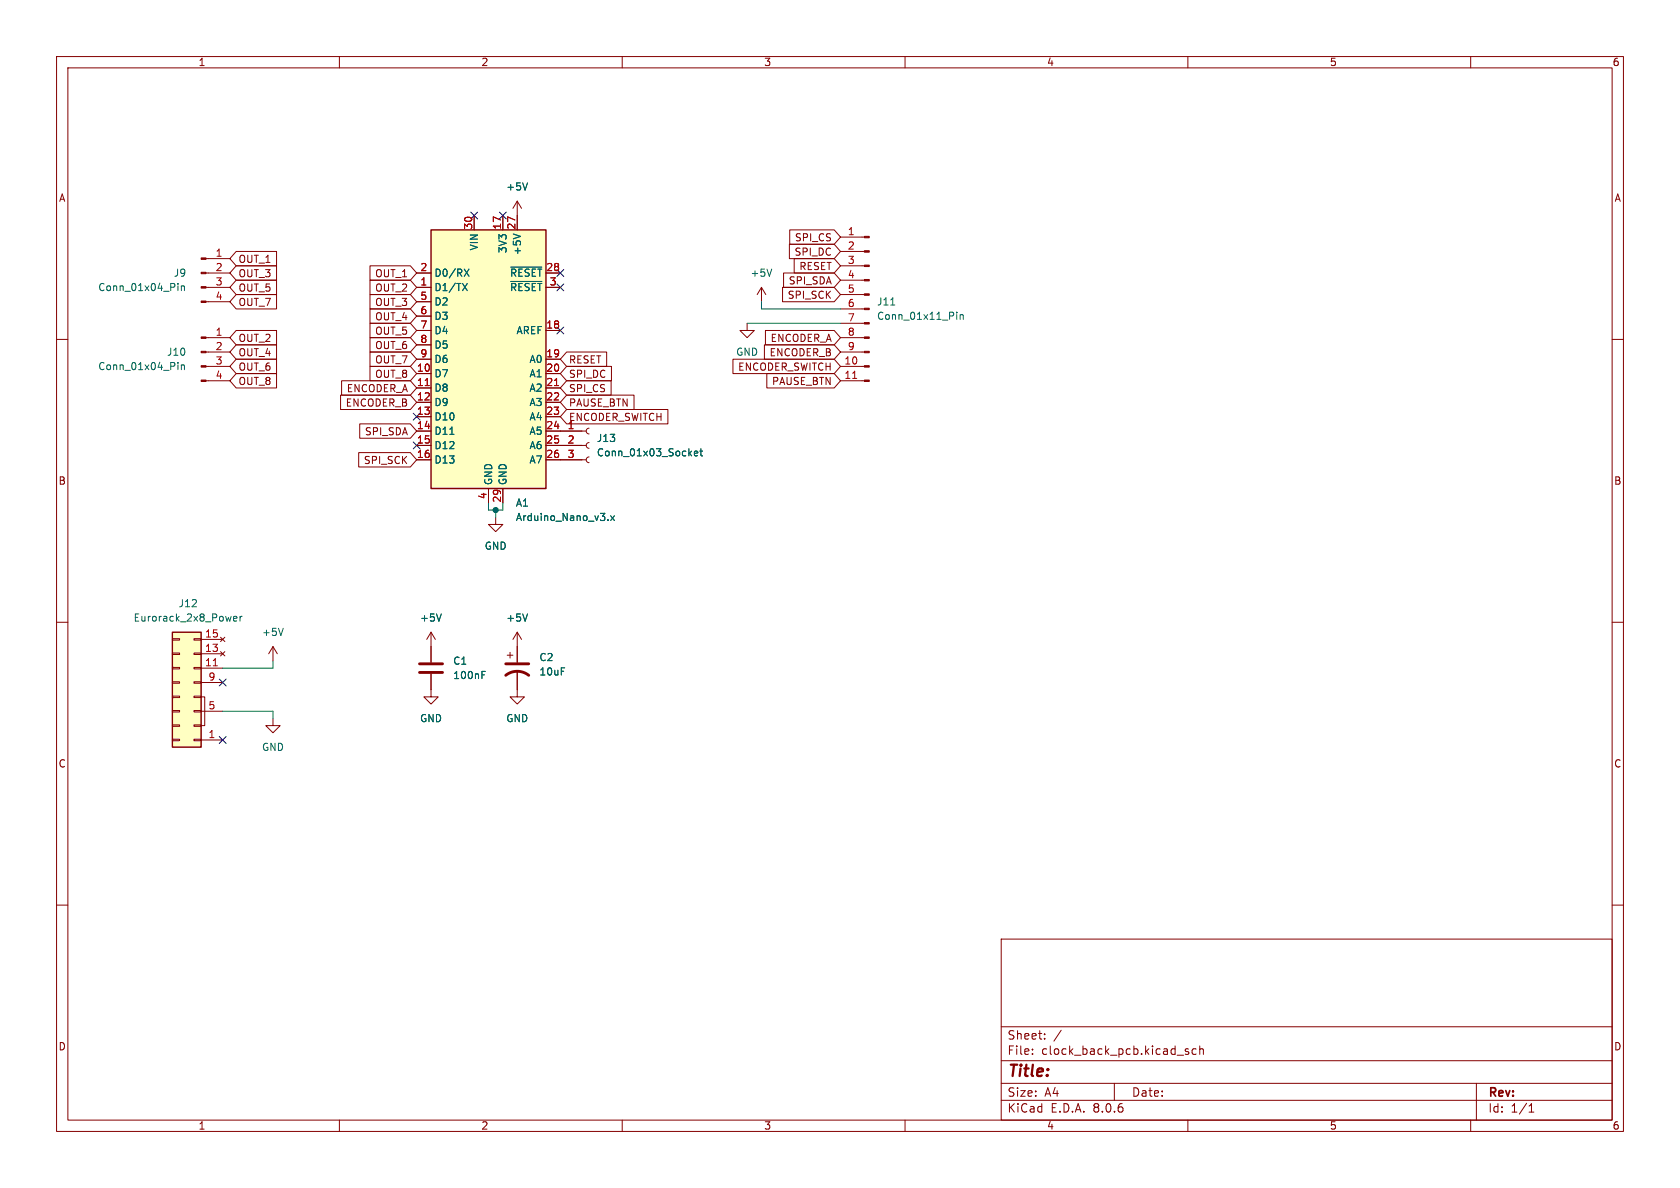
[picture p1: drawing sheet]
<svg xmlns="http://www.w3.org/2000/svg" width="297mm" height="210mm" viewBox="0 0 297 210" stroke-linecap="round" stroke-linejoin="round" font-family="sans-serif">
<g fill="none" stroke="#840000" stroke-width=".18">
<path d="M10 10h277v190h-277zM12 12h273v186h-273zM60 10v2M110 10v2M160 10v2M210 10v2M260 10v2M10 60h2M36.4 53.3h4.2M36.4 50.8h4.2M36.4 48.3h4.2M36.4 45.7h4.2"/>
<path d="M132.1 57.2v1.2h1.2l-1.2 1.3-1.3-1.3h1.3M134.6 50.8l-.7 1.3M134.6 50.8v2.5M134.6 50.8l.8 1.3M285 60h2M10 110h2M285 110h2M48.3 127v1.3h1.2l-1.2 1.2-1.3-1.2h1.3M10 160h2M285 160h2M177 166h108v32h-108zM60 198v2"/>
<path d="M110 198v2M160 198v2M177 194.5h108M177 191.5h108M177 187.5h108M177 181.5h108M182.5 186.3v.1M182.5 185.5v.1M184.7 183.6v.1M184.7 182.8v.1M187.6 182.1l-1.3 2M197 191.5v3"/>
<path d="M210 198v2M210.1 185.5l-.4-.1-.2 .2 .1 .2 .5 .2v.3h-.6M211.5 185.5l-.5-.1-.3 .3v.4l.2 .2h.6M212.1 185.5l.2-.1 .4 .1v.9M212.1 184.9v1.5M260 198v2M261 191.5v6.5M270.3 196.6h.9M270.3 195.5l.4-.4v1.5"/>
</g>
<path d="M31.5 50.1v.1M31.5 50.5v.9M32.1 50.5v.9M32.1 50.7l.1-.2 .3 .1 .1 .8M136.4 47.6l-.4 1.2" fill="none" stroke="#006464" stroke-width=".18"/>
<g fill="#840000" stroke="#840000" stroke-width=".18">
<path d="M35.6 53.2h.8v.3h-.8z"/>
<path d="M35.6 50.7h.8v.2h-.8z"/>
<path d="M35.6 48.1h.8v.3h-.8z"/>
<path d="M35.6 45.6h.8v.2h-.8z"/>
</g>
<path d="M76.2 40.6h20.3v45.8h-20.3z" fill="#ffffc2"/>
<path d="M76.2 40.6h20.3v45.8h-20.3z" fill="none" stroke="#840000" stroke-width=".25"/>
<g fill="none" stroke="#840000" stroke-width=".18">
<path d="M83.8 38.1v2.5M88.9 38.1v2.5M91.4 35.6v5M91.4 35.6l-.7 1.2M91.4 35.6l.8 1.2M36.4 59.7h4.2M73.7 50.8h2.5M73.7 58.4h2.5M73.7 48.3h2.5M73.7 53.3h2.5M73.7 55.9h2.5M96.5 50.8h2.6"/>
<path d="M96.5 58.4h2.6M96.5 48.3h2.6M148.6 59.7h4.2M148.6 57.2h4.2M148.6 54.6h4.2M148.6 52.1h4.2M148.6 49.5h4.2M148.6 47h4.2M148.6 44.5h4.2M148.6 41.9h4.2M36.4 67.3h4.2M36.4 64.8h4.2"/>
<path d="M36.4 62.2h4.2M73.7 66h2.5M73.7 68.6h2.5M73.7 71.1h2.5M73.7 73.7h2.5M73.7 76.2h2.5M73.7 78.7h2.5M73.7 63.5h2.5M73.7 61h2.5M96.5 66h2.6M96.5 68.6h2.6M96.5 71.1h2.6"/>
<path d="M96.5 73.7h2.6M96.5 76.2h7.1M96.5 78.7h7.1M96.5 63.5h2.6M104.1 78.2l-.3 .2-.2 .3 .2 .4 .3 .1M104.1 75.7l-.3 .1-.2 .4 .2 .4 .3 .1M148.6 67.3h4.2M148.6 64.8h4.2M148.6 62.2h4.2M73.7 81.3h2.5M86.4 86.4v2.5M87.6 91.4v1.3h1.3l-1.3 1.3-1.2-1.3h1.2"/>
<path d="M88.9 86.4v2.5M96.5 81.3h7.1M104.1 80.8l-.3 .1-.2 .4 .2 .3 .3 .2M76.2 119.1v4.1h1.3l-1.3 1.3-1.3-1.3h1.3M76.2 111.8v5.3M76.2 111.8l-.8 1.2M76.2 111.8l.8 1.2M89.7 115.8h1M90.2 115.3v1M91.4 118.6v4.6h1.3l-1.3 1.3-1.2-1.3h1.2M91.4 111.8v5.3M91.4 111.8l-.7 1.2"/>
<path d="M91.4 111.8l.8 1.2"/>
</g>
<g fill="none" stroke="#006464" stroke-width=".18">
<path d="M93.3 32.3l-.5 1.3M81.8 50.1l.8 1.3M82.1 47.6l.8 1.2M82.6 50.1l-.8 1.3M82.9 47.6l-.8 1.2M90.3 47.2h5.5M90.3 49.8h5.5M90.7 41.4l1.3 .4M157.5 53.9h.7M169.1 55.2v.1M169.1 55.6v.9M169.7 55.6v.9"/>
<path d="M169.7 55.7l.2-.1 .3 .1 .1 .8M31.5 64.1v.1M31.5 64.5v.8M32.1 64.5v.8M32.1 64.6l.1-.1 .3 .1 .1 .7M79.5 76.8h.8M123.7 79.7h.5M123.9 79.3v1.1l.3 .2M107.5 91.9v.1M108 91.2l.6 .8M108.6 91.2l-.6 .8M122.8 80.2l.6-.2-.1-.2-.4-.1-.1 .2v.6h.5"/>
<path d="M78 108.5l-.4 1.3M85.2 119.3h.4M85.2 118.7h.6M93.3 108.5l-.5 1.3"/>
</g>
<path d="M75.2 68.2h.7M98 68.2h.8M150.7 66.9h.8" fill="none" stroke="#a90000" stroke-width=".18"/>
<g fill="#840000" stroke="#840000" stroke-width=".18">
<path d="M35.6 67.2h.8v.2h-.8z"/>
<path d="M35.6 64.6h.8v.3h-.8z"/>
<path d="M35.6 62.1h.8v.3h-.8z"/>
<path d="M35.6 59.6h.8v.2h-.8z"/>
<path d="M152.8 67.2h.9v.2h-.9z"/>
<path d="M152.8 64.6h.9v.3h-.9z"/>
<path d="M152.8 62.1h.9v.3h-.9z"/>
<path d="M152.8 59.6h.9v.2h-.9z"/>
<path d="M152.8 57h.9v.3h-.9z"/>
<path d="M152.8 54.5h.9v.2h-.9z"/>
<path d="M152.8 51.9h.9v.3h-.9z"/>
<path d="M152.8 49.4h.9v.3h-.9z"/>
<path d="M152.8 46.9h.9v.2h-.9z"/>
<path d="M152.8 44.3h.9v.3h-.9z"/>
<path d="M152.8 41.8h.9v.2h-.9z"/>
</g>
<path d="M74.2 118.9h4M74.2 117.3h4M89.4 119.4a3.3 3.3 0 0 1 4.1 0M89.4 117.3h4.1" fill="none" stroke="#840000" stroke-width=".51"/>
<path d="M30.5 111.8h5.1v20.3h-5.1z" fill="#ffffc2"/>
<g fill="none" stroke="#840000" stroke-width=".18">
<path d="M83.8 38.1v2.5M88.9 38.1v2.5M91.4 38.1v2.5M41.8 52.1h7.1v2.5h-7.1l-1.2-1.3zM41.8 49.5h7.1v2.6h-7.1l-1.2-1.3zM41.8 44.4h7.1v2.6h-7.1l-1.2-1.3zM41.8 47h7.1v2.5h-7.1l-1.2-1.2zM41.8 58.4h7.1v2.6h-7.1l-1.2-1.3zM65.4 52.1h7.1l1.2 1.2-1.2 1.3h-7.1zM65.4 59.7h7.1l1.2 1.3-1.2 1.2h-7.1zM65.4 57.1h7.1l1.2 1.3-1.2 1.3h-7.1zM65.4 54.6h7.1l1.2 1.3-1.2 1.3h-7.1z"/>
<path d="M65.4 49.5h7.1l1.2 1.3-1.2 1.3h-7.1zM65.4 47h7.1l1.2 1.3-1.2 1.2h-7.1zM73.7 50.8h2.5M73.7 58.4h2.5M73.7 48.3h2.5M73.7 53.3h2.5M73.7 55.9h2.5M96.5 50.8h2.6M96.5 58.4h2.6M96.5 48.3h2.6M135.3 58.4h12.2l1.1 1.3-1.1 1.3h-12.2zM138.3 50.8h9.2l1.1 1.3-1.1 1.2h-9.2z"/>
<path d="M138.5 48.3h9l1.1 1.2-1.1 1.3h-9zM139.6 43.2h7.9l1.1 1.3-1.1 1.2h-7.9zM139.6 40.6h7.9l1.1 1.3-1.1 1.3h-7.9zM140.4 45.7h7.1l1.1 1.3-1.1 1.3h-7.1zM41.8 66h7.1v2.6h-7.1l-1.2-1.3zM41.8 61h7.1v2.5h-7.1l-1.2-1.3zM41.8 63.5h7.1v2.5h-7.1l-1.2-1.2zM60.2 69.8h12.3l1.2 1.3-1.2 1.3h-12.3zM60.4 67.3h12.1l1.2 1.3-1.2 1.3h-12.1zM63.6 74.9h8.9l1.2 1.3-1.2 1.3h-8.9zM65.4 62.2h7.1l1.2 1.3-1.2 1.3h-7.1zM65.4 64.8h7.1l1.2 1.2-1.2 1.3h-7.1z"/>
<path d="M73.7 76.2h2.5M73.7 78.7h2.5M73.7 66h2.5M73.7 68.6h2.5M73.7 71.1h2.5M73.7 73.7h2.5M73.7 63.5h2.5M73.7 61h2.5M96.5 76.2h6.4M96.5 78.7h6.4M96.5 66h2.6M96.5 68.6h2.6"/>
<path d="M96.5 71.1h2.6M96.5 73.7h2.6M96.5 63.5h2.6M100.2 62.2h7.1v2.6h-7.1l-1.1-1.3zM100.2 69.8h11.9v2.6h-11.9l-1.1-1.3zM100.2 67.3h7.8v2.6h-7.8l-1.1-1.3zM100.2 64.8h7.9v2.5h-7.9l-1.1-1.3zM100.2 72.4h17.9v2.5h-17.9l-1.1-1.2zM129.6 63.5h17.9l1.1 1.3-1.1 1.2h-17.9zM135.1 61h12.4l1.1 1.2-1.1 1.3h-12.4zM135.6 66h11.9l1.1 1.3-1.1 1.3h-11.9zM63.4 80h9.1l1.2 1.3-1.2 1.3h-9.1z"/>
<path d="M73.7 81.3h2.5M86.4 86.4v2.5M88.9 86.4v2.5M96.5 81.3h6.4M30.5 112.9h1.2v.3h-1.2zM30.5 115.4h1.2v.3h-1.2zM30.5 118h1.2v.2h-1.2zM34.3 112.9h1.3v.3h-1.3zM34.3 115.4h1.3v.3h-1.3zM34.3 118h1.3v.2h-1.3zM35.6 118.1h3.8M35.6 115.6h3.8"/>
<path d="M35.6 113h3.8M39 115.2l.8 .8M39 112.6l.8 .8M39.8 115.2l-.8 .8M39.8 112.6l-.8 .8M48.3 114.3l-.8 1.3M48.3 114.3v2.5M48.3 114.3l.7 1.3M76.2 114.3v2.8M76.2 119.1v2.8M91.4 114.3v2.8M91.4 118.6v3.3"/>
<path d="M30.5 120.5h1.2v.3h-1.2zM30.5 123.1h1.2v.2h-1.2zM30.5 125.6h1.2v.3h-1.2zM30.5 128.1h1.2v.3h-1.2zM30.5 130.7h1.2v.2h-1.2zM34.3 120.5h1.3v.3h-1.3zM34.3 123.1h1.3v.2h-1.3zM34.3 125.6h1.3v.3h-1.3zM34.3 128.1h1.3v.3h-1.3zM34.3 130.7h1.3v.2h-1.3zM35.6 123.2h.6v5.1h-.6M35.6 130.8h3.8"/>
<path d="M35.6 125.7h3.8M35.6 120.7h3.8"/>
</g>
<path d="M30.5 111.8h5.1v20.3h-5.1z" fill="none" stroke="#840000" stroke-width=".25"/>
<path d="M75.2 68.2h.7M98 68.2h.8M37.7 117.7h.7" fill="none" stroke="#a90000" stroke-width=".18"/>
<g fill="none" stroke="#006464" stroke-width=".18">
<path d="M93.3 32.3l-.5 1.3M81.8 50.1l.8 1.3M82.1 47.6l.8 1.2M82.6 50.1l-.8 1.3M82.9 47.6l-.8 1.2M90.3 47.2h5.5M90.3 49.8h5.5M90.7 41.4l1.3 .4M79.5 76.8h.8M123.7 79.7h.5M123.9 79.3v1.1l.3 .2M107.5 91.9v.1"/>
<path d="M108 91.2l.6 .8M108.6 91.2l-.6 .8M122.8 80.2l.6-.2-.1-.2-.4-.1-.1 .2v.6h.5M41.3 109.4l.6-.1-.1-.3h-.3l-.2 .1v.6h.5M42.4 109v.8M42.8 109l-.4 .2M50.1 111.1l-.4 1.2M78 108.5l-.4 1.3M85.2 119.3h.4M85.2 118.7h.6M93.3 108.5l-.5 1.3"/>
</g>
<path d="M132.1 57.2h16.5M134.6 53.3v1.3h14M86.4 88.9v1.3h2.5v-1.3M87.6 90.2v1.2M48.3 116.8v1.3h-8.9M39.4 125.7h8.9v1.3" fill="none" stroke="#009600" stroke-width=".18"/>
<g fill="none" stroke="#000084" stroke-width=".18">
<path d="M83.2 37.5l1.2 1.2M84.4 37.5l-1.2 1.2M88.3 37.5l1.2 1.2M89.5 37.5l-1.2 1.2M98.5 50.2l1.2 1.2M98.5 57.8l1.2 1.2M98.5 47.7l1.2 1.2M99.7 50.2l-1.2 1.2M99.7 47.7l-1.2 1.2M99.7 57.8l-1.2 1.2M73.1 73.1l1.2 1.2M73.1 78.1l1.2 1.2"/>
<path d="M74.3 73.1l-1.2 1.2M74.3 78.1l-1.2 1.2M38.8 130.2l1.2 1.2M38.8 120l1.2 1.3M40 130.2l-1.2 1.2M40 120l-1.2 1.3"/>
</g>
<circle cx="87.6" cy="90.2" r=".46" fill="#009600" stroke="#009600" stroke-width=".18"/>
<text font-size="2.8" fill="#840000" x="178" y="190.9">Title:</text>
<g font-size="2.1" fill="#840000">
<text x="178" y="184">Sheet:</text>
<text x="178" y="186.7">File:</text>
<text x="184.1" y="186.7">clock_back_pcb.kicad_sch</text>
<text x="178" y="196.9">KiCad</text>
<text x="178" y="194.1">Size:</text>
<text x="184.7" y="194.1">A4</text>
<text x="185.7" y="196.9">E.D.A.</text>
<text x="193.3" y="196.9">8.0.6</text>
<text x="200" y="194.1">Date:</text>
<text x="263" y="194.3">Rev:</text>
<text x="263" y="196.9">Id:</text>
<text x="267.1" y="196.9">1/1</text>
</g>
<g font-size="1.8" fill="#840000">
<text x="35" y="11.9">1</text>
<text x="85" y="11.9">2</text>
<text x="135" y="11.9">3</text>
<text x="185" y="11.9">4</text>
<text x="235" y="11.9">5</text>
<text x="285" y="11.9">6</text>
<text x="10.3" y="35.9">A</text>
<text x="285.3" y="35.9">A</text>
<text x="42.1" y="46.7">OUT_1</text>
<text x="140.4" y="45.4">SPI_DC</text>
<text x="140.4" y="42.9">SPI_CS</text>
<text x="141.2" y="47.9">RESET</text>
<text x="42.1" y="51.8">OUT_5</text>
<text x="42.1" y="49.2">OUT_3</text>
<text x="66.2" y="51.8">OUT_2</text>
<text x="66.2" y="49.2">OUT_1</text>
<text x="139.2" y="53">SPI_SCK</text>
<text x="139.3" y="50.5">SPI_SDA</text>
<text x="42.1" y="54.3">OUT_7</text>
<text x="66.2" y="54.3">OUT_3</text>
<text x="66.2" y="59.4">OUT_5</text>
<text x="66.2" y="56.8">OUT_4</text>
<text x="42.1" y="63.2">OUT_4</text>
<text x="42.1" y="65.7">OUT_6</text>
<text x="42.1" y="60.6">OUT_2</text>
<text x="66.2" y="61.9">OUT_6</text>
<text x="66.2" y="64.5">OUT_7</text>
<text x="100.5" y="64.5">RESET</text>
<text x="130.4" y="65.7">ENCODER_SWITCH</text>
<text x="136" y="63.2">ENCODER_B</text>
<text x="136.1" y="60.6">ENCODER_A</text>
<text x="42.1" y="68.3">OUT_8</text>
<text x="61.2" y="69.5">ENCODER_A</text>
<text x="66.2" y="67">OUT_8</text>
<text x="100.5" y="69.5">SPI_CS</text>
<text x="100.5" y="67">SPI_DC</text>
<text x="136.4" y="68.3">PAUSE_BTN</text>
<text x="61" y="72.1">ENCODER_B</text>
<text x="64.4" y="77.2">SPI_SDA</text>
<text x="100.5" y="72.1">PAUSE_BTN</text>
<text x="100.5" y="74.6">ENCODER_SWITCH</text>
<text x="64.2" y="82.2">SPI_SCK</text>
<text x="10.3" y="85.9">B</text>
<text x="285.3" y="85.9">B</text>
<text x="10.3" y="135.9">C</text>
<text x="285.3" y="135.9">C</text>
<text x="10.3" y="185.9">D</text>
<text x="285.3" y="185.9">D</text>
<text x="35" y="199.9">1</text>
<text x="85" y="199.9">2</text>
<text x="135" y="199.9">3</text>
<text x="185" y="199.9">4</text>
<text x="235" y="199.9">5</text>
<text x="285" y="199.9">6</text>
</g>
<g font-size="1.8" fill="#006464">
<text x="89.4" y="33.9">+5V</text>
<text x="84.7" y="44.4" transform="rotate(-90 84.7 44.4)">VIN</text>
<text x="89.8" y="44.9" transform="rotate(-90 89.8 44.9)">3V3</text>
<text x="92.3" y="45.2" transform="rotate(-90 92.3 45.2)">+5V</text>
<text x="17.3" y="51.7">Conn_01x04_Pin</text>
<text x="30.6" y="49.1">J9</text>
<text x="76.7" y="51.7">D1/TX</text>
<text x="76.7" y="49.1">D0/RX</text>
<text x="90.1" y="49.1">~{RESET}</text>
<text x="90.1" y="51.7">~{RESET}</text>
<text x="132.6" y="49.1">+5V</text>
<text x="76.7" y="54.2">D2</text>
<text x="76.7" y="56.7">D3</text>
<text x="76.7" y="59.3">D4</text>
<text x="91.2" y="59.3">AREF</text>
<text x="154.9" y="56.7">Conn_01x11_Pin</text>
<text x="154.9" y="54.2">J11</text>
<text x="17.3" y="65.6">Conn_01x04_Pin</text>
<text x="29.4" y="63.1">J10</text>
<text x="76.7" y="61.8">D5</text>
<text x="76.7" y="64.4">D6</text>
<text x="93.5" y="64.4">A0</text>
<text x="130" y="63.1">GND</text>
<text x="76.7" y="66.9">D7</text>
<text x="76.7" y="69.4">D8</text>
<text x="76.7" y="72">D9</text>
<text x="93.5" y="66.9">A1</text>
<text x="93.5" y="69.4">A2</text>
<text x="93.5" y="72">A3</text>
<text x="76.7" y="74.5">D10</text>
<text x="76.7" y="77.1">D11</text>
<text x="93.5" y="74.5">A4</text>
<text x="93.5" y="77.1">A5</text>
<text x="76.7" y="79.6">D12</text>
<text x="76.7" y="82.1">D13</text>
<text x="93.5" y="79.6">A6</text>
<text x="93.5" y="82.1">A7</text>
<text x="105.4" y="78.3">J13</text>
<text x="105.4" y="80.9">Conn_01x03_Socket</text>
<text x="87.2" y="85.9" transform="rotate(-90 87.2 85.9)">GND</text>
<text x="89.8" y="85.9" transform="rotate(-90 89.8 85.9)">GND</text>
<text x="91.1" y="89.8">A1</text>
<text x="91.1" y="92.3">Arduino_Nano_v3.x</text>
<text x="85.6" y="97.4">GND</text>
<text x="31.5" y="107.5">J12</text>
<text x="23.5" y="110.1">Eurorack_2x8_Power</text>
<text x="46.2" y="112.6">+5V</text>
<text x="74.2" y="110.1">+5V</text>
<text x="89.4" y="110.1">+5V</text>
<text x="80" y="117.7">C1</text>
<text x="95.3" y="117.1">C2</text>
<text x="95.3" y="119.6">10uF</text>
<text x="80" y="120.2">100nF</text>
<text x="74.2" y="127.9">GND</text>
<text x="89.4" y="127.9">GND</text>
<text x="46.2" y="132.9">GND</text>
</g>
<g font-size="1.8" fill="#a90000">
<text x="83.6" y="40.7" transform="rotate(-90 83.6 40.7)">30</text>
<text x="88.6" y="40.7" transform="rotate(-90 88.6 40.7)">17</text>
<text x="91.2" y="40.7" transform="rotate(-90 91.2 40.7)">27</text>
<text x="149.8" y="41.7">1</text>
<text x="38" y="45.5">1</text>
<text x="149.8" y="44.2">2</text>
<text x="149.8" y="46.7">3</text>
<text x="38" y="48">2</text>
<text x="38" y="50.5">3</text>
<text x="38" y="53.1">4</text>
<text x="74.2" y="50.5">1</text>
<text x="74.2" y="48">2</text>
<text x="74.2" y="53.1">5</text>
<text x="96.5" y="48">28</text>
<text x="97.1" y="50.5">3</text>
<text x="149.8" y="49.3">4</text>
<text x="149.8" y="51.8">5</text>
<text x="38" y="59.4">1</text>
<text x="74.2" y="55.6">6</text>
<text x="74.2" y="58.2">7</text>
<text x="96.5" y="58.2">18</text>
<text x="149.8" y="54.4">6</text>
<text x="149.8" y="56.9">7</text>
<text x="149.8" y="59.4">8</text>
<text x="38" y="62">2</text>
<text x="38" y="64.5">3</text>
<text x="73.6" y="65.8">10</text>
<text x="74.2" y="60.7">8</text>
<text x="74.2" y="63.2">9</text>
<text x="96.5" y="63.2">19</text>
<text x="96.5" y="65.8">20</text>
<text x="149.2" y="64.5">10</text>
<text x="149.8" y="62">9</text>
<text x="38" y="67.1">4</text>
<text x="73.6" y="68.3">11</text>
<text x="73.6" y="70.9">12</text>
<text x="96.5" y="68.3">21</text>
<text x="96.5" y="70.9">22</text>
<text x="149.2" y="67.1">11</text>
<text x="73.6" y="73.4">13</text>
<text x="73.6" y="75.9">14</text>
<text x="96.5" y="73.4">23</text>
<text x="96.5" y="75.9">24</text>
<text x="100.3" y="75.9">1</text>
<text x="73.6" y="78.5">15</text>
<text x="73.6" y="81">16</text>
<text x="96.5" y="78.5">25</text>
<text x="96.5" y="81">26</text>
<text x="100.3" y="78.5">2</text>
<text x="100.3" y="81">3</text>
<text x="86.1" y="88.3" transform="rotate(-90 86.1 88.3)">4</text>
<text x="88.6" y="88.9" transform="rotate(-90 88.6 88.9)">29</text>
<text x="36.2" y="112.8">15</text>
<text x="36.2" y="117.9">11</text>
<text x="36.2" y="115.3">13</text>
<text x="36.8" y="125.5">5</text>
<text x="36.8" y="120.4">9</text>
<text x="36.8" y="130.6">1</text>
</g>
</svg>
